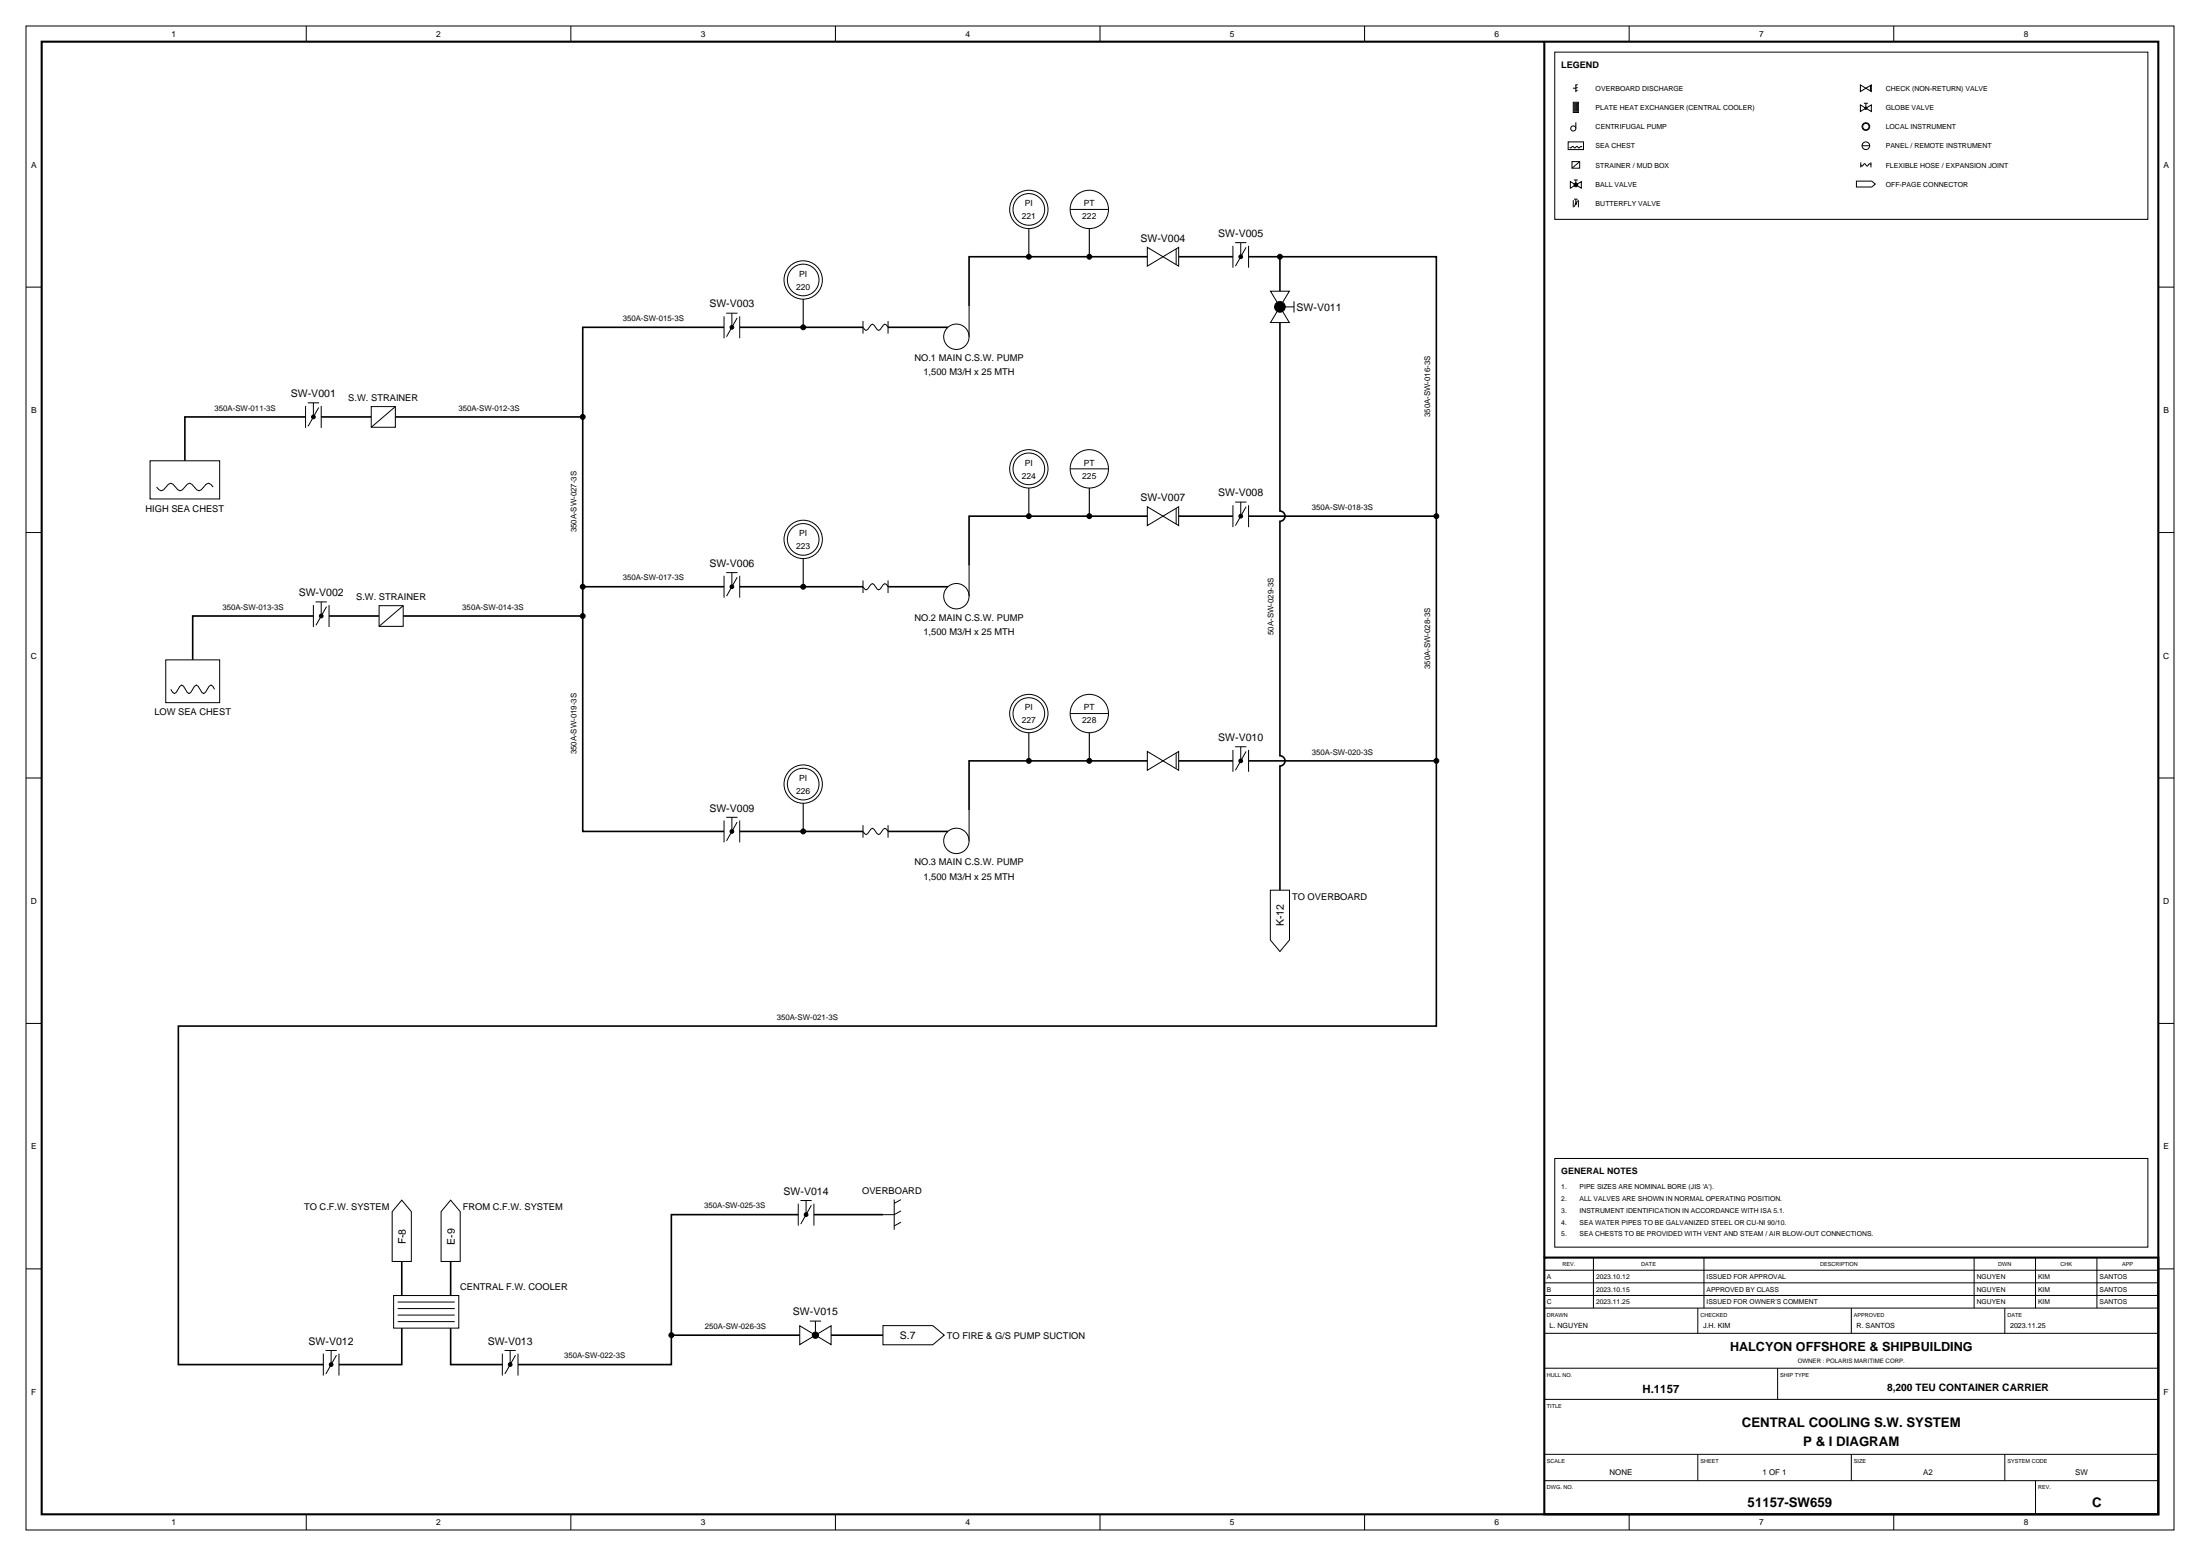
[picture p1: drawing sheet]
<svg xmlns="http://www.w3.org/2000/svg" width="594mm" height="420mm" viewBox="0 0 594 420" stroke-linecap="round" stroke-linejoin="round" font-family="sans-serif">
<g fill="none" stroke="#000" stroke-width=".27">
<path d="M7 7h580.1v406.1h-580.1zM82.7 7v4.3M154.1 7v4.3M225.6 7v4.3M297 7v4.3M368.5 7v4.3M419.8 14.1h160.2v45.1h-160.2zM439.9 7v4.3M511.4 7v4.3M423.5 38.3h4.1v2.1h-4.1zM423.8 39.7l.3 .2a.59 .59 0 0 1 .6-.4 .59 .59 0 0 1 .6 .4 .59 .59 0 0 1 .5-.4 .59 .59 0 0 1 .6 .4l.5-.4 .3 .2M424.8 27.6h1.4v2.8h-1.4z"/>
<path d="M425.1 27.8v2.4M425.4 27.8v2.4M425.5 22.8v2.1M425.5 33v1.7M425.7 27.8v2.4M425.9 27.8v2.4M426 23.6l-.5 .2h-.7M426 22.8l-.5 .2M426 24.3l-.5 .3M502.4 22.9l1.4 .9-1.4 .9zM502.4 28.3l1.4 .9-1.4 .9zM502.8 39.4h2.1"/>
<path d="M503.3 27.9h1.1M503.8 23.8l1.5-.9v1.8zM503.8 29.2l1.5-.9v1.8zM503.8 27.9v1.3M505.1 23.1v1.5M289 56.5h10.3M424.1 49l1.4 .9-1.4 .9zM424.5 43.6h2.1v1.8h-2.1zM424.8 54.1v1.9M425 48.6h1.1M425 53.8h1M425.5 49.9l1.5-.9v1.8z"/>
<path d="M425.5 48.6v1.3M425.5 53.8v1.2M426 54.2l-.9 1.6M426.2 54.1v1.9M426.6 43.6l-2.1 1.8M501.3 48.9h4.1l1 .8-1 .8h-4.1zM502.5 44.5l.3 .4 .7-.7 .7 .7 .7-.7 .3 .3M502.5 43.8v1.4M505.2 43.8v1.4M7 77.5h4.3M309.8 66.8l4.2 2.5-4.2 2.6zM314 69.3l4.3-2.5v5.1z"/>
<path d="M317.6 67.2v4.2M332.9 66.4v5.9M333.5 65.5h3.1M335 65.5v3.8M336.5 66.8l-2.9 5.1M337.2 66.4v5.9M343.1 78.6h5.1l-2.6 4.3zM582.8 77.5h4.3M195.5 85.4v5.9M196.1 84.6h3.1M197.6 84.6v3.8M199.1 85.8l-2.9 5.1"/>
<path d="M199.7 85.4v5.9M233 88.4l.9 .8 1.7-1.7 1.7 1.7 1.7-1.7 .8 .9M233 86.7v3.4M239.8 86.7v3.4M261.7 82.7v8.2M345.6 82.9l2.6 4.2h-5.1zM345.6 82.9h3.8M349.4 81.3v3.1M82.5 109.6v5.9M83.1 108.8h3M84.6 108.8v3.8M86.1 110l-2.9 5.1"/>
<path d="M86.7 109.6v5.9M100.2 109.8h6.6v5.6h-6.6zM106.8 109.8l-6.6 5.6M40.5 124.4h18.8v10.3h-18.8zM42.3 131.5l.6 .7 .7 .3 .6-.3 1.3-1.4 .6-.3 .6 .3 1.3 1.4 .6 .3 .7-.3 1.3-1.4 .6-.3 .6 .3 1.3 1.4 .6 .3 .7-.3 1.2-1.4 .7-.3 .6 .3 .7 .7M289 126.6h10.3M309.8 136.8l4.2 2.6-4.2 2.5zM314 139.4l4.3-2.6v5.1zM317.6 137.3v4.2M332.9 136.4v5.9M333.5 135.6h3.1M335 135.6v3.8"/>
<path d="M336.5 136.8l-2.9 5.1M337.2 136.4v5.9M7 143.8h4.3M195.5 155.5v5.9M196.1 154.6h3.1M197.6 154.6v3.8M199.1 155.9l-2.9 5.1M199.7 155.5v5.9M233 158.4l.9 .9 1.7-1.7 1.7 1.7 1.7-1.7 .8 .8M233 156.7v3.4M239.8 156.7v3.4M261.7 152.7v8.3"/>
<path d="M582.8 143.8h4.3M44.8 178.2h14.5v11.5h-14.5zM84.6 163.4v5.9M85.2 162.5h3.1M86.7 162.5v3.8M88.2 163.8l-2.9 5.1M88.9 163.4v5.9M102.4 163.5h6.5v5.6h-6.5zM108.9 163.5l-6.5 5.6M46.1 186.1l.5 .8 .5 .4 .5-.4 1-1.6 .5-.3 .5 .3 1 1.6 .4 .4 .5-.4 1-1.6 .5-.3 .5 .3 1 1.6 .5 .4 .5-.4 1-1.6 .5-.3 .5 .3 .4 .8M289 192.7h10.3M7 210.1h4.3"/>
<path d="M261.7 218.8v8.3M309.8 202.9l4.2 2.6-4.2 2.5zM314 205.5l4.3-2.6v5.1zM317.6 203.3v4.3M332.9 202.5v5.9M333.5 201.6h3.1M335 201.6v3.9M336.5 202.9l-2.9 5.1M337.2 202.5v5.9M582.8 210.1h4.3M195.5 221.5v6M196.1 220.7h3.1"/>
<path d="M197.6 220.7v3.8M199.1 222l-2.9 5M199.7 221.5v6M233 224.5l.9 .9 1.7-1.7 1.7 1.7 1.7-1.7 .8 .8M233 222.8v3.4M239.8 222.8v3.4M343 240.4h5.2v13.4l-2.6 3.1-2.6-3.1zM7 276.4h4.3M582.8 276.4h4.3M419.8 312.8h160.2v24h-160.2zM108.5 324.1l2.6 3.1v13.4h-5.2v-13.4zM121.7 324.1l2.6 3.1v13.4h-5.2v-13.4z"/>
<path d="M215.6 325v5.9M216.1 324.2h3.1M217.7 324.2v3.8M219.1 325.4l-2.9 5.1M219.8 325v5.9M241.5 323.9v8.1M243.3 327l-1.8 1h-3.1M243.3 323.9l-1.8 1M243.3 330l-1.8 1M430.3 339.6v13.6M460.1 339.6v13.6M533.1 339.6v13.6"/>
<path d="M549.7 339.6v13.6M566.2 339.6v13.6M7 342.6h4.3M106.3 349.8h17.6v8.8h-17.6zM107.4 356.9h15.4M107.4 355.1h15.4M107.4 353.3h15.4M107.4 351.6h15.4M216 358l4.2 2.5-4.2 2.6zM218.7 356.7h3M220.2 356.7v3.8M238.4 357.9h13.5l3.1 2.6-3.1 2.6h-13.5z"/>
<path d="M417 343h165.8M417 346.4h165.8M417 349.8h165.8M417 353.2h165.8M458.5 353.2v6.8M499.9 353.2v6.8M541.4 353.2v6.8M582.8 342.6h4.3M87.3 365.5v5.9M87.9 364.7h3M89.4 364.7v3.8M90.9 365.9l-2.9 5.1"/>
<path d="M91.5 365.5v5.9M135.6 365.5v5.9M136.2 364.7h3.1M137.8 364.7v3.8M139.2 365.9l-2.9 5.1M139.9 365.5v5.9M220.2 360.5l4.2-2.5v5.1zM417 360h165.8M417 369.5h165.8M417 377.9h165.8M480 369.5v8.4M417 392.7h165.8"/>
<path d="M417 399.8h165.8M458.5 392.7v7.1M499.9 392.7v7.1M541.4 392.7v7.1M549.7 399.8v9.1M82.7 408.9v4.2M154.1 408.9v4.2M225.6 408.9v4.2M297 408.9v4.2M368.5 408.9v4.2M439.9 408.9v4.2M511.4 408.9v4.2"/>
<circle cx="424.8" cy="34.7" r=".69"/>
<circle cx="503.8" cy="34.2" r=".85"/>
<circle cx="503.8" cy="39.4" r="1.04"/>
<circle cx="503.8" cy="34.2" r="1.04"/>
<circle cx="277.8" cy="56.5" r="5.2"/>
<circle cx="277.8" cy="56.5" r="4.3"/>
<circle cx="294.2" cy="56.5" r="5.2"/>
<circle cx="216.9" cy="75.6" r="4.3"/>
<circle cx="216.9" cy="75.6" r="5.2"/>
<circle cx="258.3" cy="90.9" r="3.4"/>
<circle cx="277.8" cy="126.6" r="5.2"/>
<circle cx="277.8" cy="126.6" r="4.3"/>
<circle cx="294.2" cy="126.6" r="5.2"/>
<circle cx="216.9" cy="145.7" r="4.3"/>
<circle cx="216.9" cy="145.7" r="5.2"/>
<circle cx="258.3" cy="161" r="3.4"/>
<circle cx="277.8" cy="192.7" r="5.2"/>
<circle cx="277.8" cy="192.7" r="4.3"/>
<circle cx="294.2" cy="192.7" r="5.2"/>
<circle cx="216.9" cy="211.7" r="4.3"/>
<circle cx="216.9" cy="211.7" r="5.2"/>
<circle cx="258.3" cy="227.1" r="3.4"/>
</g>
<path d="M11.3 11.3h571.5v397.6h-571.5zM417 11.3v328.3M417 339.6h165.8v69.3h-165.8z" fill="none" stroke="#000" stroke-width=".56"/>
<g fill="none" stroke="#000" stroke-width=".44">
<path d="M309.8 69.3h-48.1v13.4M318.3 69.3h14.6M337.2 69.3h8.4M345.6 69.3h42.3v70.1M345.6 69.3v9.3M195.5 88.4h-38.1v24.2M199.7 88.4h33.3M239.8 88.4h16.2M345.6 87.1v50.9a1.38 1.38 0 0 1 1.4 1.4 1.38 1.38 0 0 1-1.4 1.4v63.3a1.38 1.38 0 0 1 1.4 1.4 1.38 1.38 0 0 1-1.4 1.3v33.6M82.5 112.6h-32.6v11.8M86.7 112.6h13.5M106.8 112.6h50.6"/>
<path d="M157.4 112.6v53.7M309.8 139.4h-48.1v13.3M318.3 139.4h14.6M337.2 139.4h50.7M387.9 139.4v66.1M157.4 158.4h38.1M199.7 158.4h33.3M239.8 158.4h16.2M84.6 166.3h-32.6v11.9M88.9 166.3h13.5M108.9 166.3h48.5M157.4 166.3v58.2h38.1"/>
<path d="M309.8 205.5h-48.1v13.3M318.3 205.5h14.6M337.2 205.5h50.7M387.9 205.5v71.6h-339.7v91.4h39.1M199.7 224.5h33.3M239.8 224.5h16.2M215.6 328h-34.3v32.5M219.8 328h18.6M108.5 358.6v9.9h-17M108.5 340.6v9.2M121.7 358.6v9.9h13.9M121.7 340.6v9.2"/>
<path d="M181.3 360.5v8h-41.4M181.3 360.5h34.7M224.4 360.5h14"/>
</g>
<path d="M277.8 61.7v7.6M294.2 61.7v7.6M216.9 80.8v7.6M277.8 131.8v7.6M294.2 131.8v7.6M216.9 150.8v7.6M277.8 197.9v7.6M294.2 197.9v7.6M216.9 216.9v7.6" fill="none" stroke="#000" stroke-width=".29"/>
<g fill="#000" stroke="#000" stroke-width=".27">
<circle cx="503.8" cy="29.2" r=".3"/>
<circle cx="425.5" cy="55" r=".17"/>
<circle cx="425.5" cy="49.9" r=".5"/>
<circle cx="277.8" cy="69.3" r=".66"/>
<circle cx="294.2" cy="69.3" r=".66"/>
<circle cx="335" cy="69.3" r=".51"/>
<circle cx="345.6" cy="69.3" r=".66"/>
<circle cx="197.6" cy="88.4" r=".51"/>
<circle cx="216.9" cy="88.4" r=".66"/>
<circle cx="345.6" cy="82.9" r="1.44"/>
<circle cx="84.6" cy="112.6" r=".51"/>
<circle cx="157.4" cy="112.6" r=".66"/>
<circle cx="277.8" cy="139.4" r=".66"/>
<circle cx="294.2" cy="139.4" r=".66"/>
<circle cx="335" cy="139.4" r=".51"/>
<circle cx="387.9" cy="139.4" r=".66"/>
<circle cx="157.4" cy="158.4" r=".66"/>
<circle cx="197.6" cy="158.4" r=".51"/>
<circle cx="216.9" cy="158.4" r=".66"/>
<circle cx="86.7" cy="166.3" r=".51"/>
<circle cx="157.4" cy="166.3" r=".66"/>
<circle cx="277.8" cy="205.5" r=".66"/>
<circle cx="294.2" cy="205.5" r=".66"/>
<circle cx="335" cy="205.5" r=".51"/>
<circle cx="387.9" cy="205.5" r=".66"/>
<circle cx="197.6" cy="224.5" r=".51"/>
<circle cx="216.9" cy="224.5" r=".66"/>
<circle cx="217.7" cy="328" r=".51"/>
<circle cx="89.4" cy="368.5" r=".51"/>
<circle cx="137.8" cy="368.5" r=".51"/>
<circle cx="181.3" cy="360.5" r=".66"/>
<circle cx="220.2" cy="360.5" r=".85"/>
</g>
<g font-size="3.6">
<text x="470.4" y="385.3">CENTRAL COOLING S.W. SYSTEM</text>
<text x="486.9" y="390.4">P &amp; I DIAGRAM</text>
<text x="471.9" y="406.9">51157-SW659</text>
<text x="565" y="406.9">C</text>
</g>
<text font-size="3.4" x="467.2" y="364.7">HALCYON OFFSHORE &amp; SHIPBUILDING</text>
<text font-size="3.1" x="443.6" y="376">H.1157</text>
<g font-size="2.8">
<text x="308" y="65.2">SW-V004</text>
<text x="329" y="64">SW-V005</text>
<text x="191.6" y="83">SW-V003</text>
<text x="350.1" y="84">SW-V011</text>
<text x="78.5" y="107.2">SW-V001</text>
<text x="308" y="135.3">SW-V007</text>
<text x="329" y="134">SW-V008</text>
<text x="191.6" y="153.1">SW-V006</text>
<text x="80.7" y="161">SW-V002</text>
<text x="329" y="200.1">SW-V010</text>
<text x="191.6" y="219.1">SW-V009</text>
<text x="346.7" y="250.1" transform="rotate(-90 346.7 250.1)">K-12</text>
<text x="211.6" y="322.6">SW-V014</text>
<text x="109.6" y="336" transform="rotate(-90 109.6 336)">F-8</text>
<text x="122.8" y="336.1" transform="rotate(-90 122.8 336.1)">E-9</text>
<text x="214.1" y="355.2">SW-V015</text>
<text x="83.3" y="363.1">SW-V012</text>
<text x="131.7" y="363.1">SW-V013</text>
<text x="243" y="361.6">S.7</text>
<text x="509.6" y="375.7">8,200 TEU CONTAINER CARRIER</text>
</g>
<g font-size="2.5">
<text x="246.9" y="97.5">NO.1 MAIN C.S.W. PUMP</text>
<text x="249.4" y="101.4">1,500 M3/H x 25 MTH</text>
<text x="94.1" y="108.3">S.W. STRAINER</text>
<text x="39.3" y="138.1">HIGH SEA CHEST</text>
<text x="96.2" y="162.1">S.W. STRAINER</text>
<text x="246.9" y="167.6">NO.2 MAIN C.S.W. PUMP</text>
<text x="249.4" y="171.4">1,500 M3/H x 25 MTH</text>
<text x="41.7" y="193.2">LOW SEA CHEST</text>
<text x="246.9" y="233.6">NO.3 MAIN C.S.W. PUMP</text>
<text x="249.4" y="237.5">1,500 M3/H x 25 MTH</text>
<text x="348.9" y="243.1">TO OVERBOARD</text>
<text x="232.8" y="322.5">OVERBOARD</text>
<text x="82.1" y="326.8">TO C.F.W. SYSTEM</text>
<text x="125" y="326.8">FROM C.F.W. SYSTEM</text>
<text x="124.2" y="348.4">CENTRAL F.W. COOLER</text>
<text x="255.7" y="361.5">TO FIRE &amp; G/S PUMP SUCTION</text>
</g>
<g font-size="2.4">
<text x="421.6" y="18.5">LEGEND</text>
<text x="421.6" y="317.1">GENERAL NOTES</text>
</g>
<g font-size="2.3">
<text x="46.3" y="10">1</text>
<text x="117.8" y="10">2</text>
<text x="189.2" y="10">3</text>
<text x="260.7" y="10">4</text>
<text x="332.1" y="10">5</text>
<text x="403.6" y="10">6</text>
<text x="475" y="10">7</text>
<text x="546.5" y="10">8</text>
<text x="8.4" y="45.3">A</text>
<text x="584.2" y="45.3">A</text>
<text x="275.9" y="59.2">221</text>
<text x="276.7" y="55.7">PI</text>
<text x="292.2" y="59.2">222</text>
<text x="292.7" y="55.7">PT</text>
<text x="215.8" y="74.8">PI</text>
<text x="215" y="78.2">220</text>
<text x="8.4" y="111.5">B</text>
<text x="584.2" y="111.5">B</text>
<text x="276.7" y="125.8">PI</text>
<text x="292.7" y="125.7">PT</text>
<text x="275.9" y="129.2">224</text>
<text x="292.2" y="129.3">225</text>
<text x="215" y="148.3">223</text>
<text x="215.8" y="144.8">PI</text>
<text x="8.3" y="177.8">C</text>
<text x="584.1" y="177.8">C</text>
<text x="276.7" y="191.8">PI</text>
<text x="292.7" y="191.8">PT</text>
<text x="275.9" y="195.3">227</text>
<text x="292.2" y="195.4">228</text>
<text x="215" y="214.3">226</text>
<text x="215.8" y="210.9">PI</text>
<text x="8.3" y="244.1">D</text>
<text x="584.1" y="244.1">D</text>
<text x="8.4" y="310.4">E</text>
<text x="584.2" y="310.4">E</text>
<text x="8.4" y="376.6">F</text>
<text x="584.2" y="376.6">F</text>
<text x="46.3" y="411.9">1</text>
<text x="117.8" y="411.9">2</text>
<text x="189.2" y="411.9">3</text>
<text x="260.7" y="411.9">4</text>
<text x="332.1" y="411.9">5</text>
<text x="403.6" y="411.9">6</text>
<text x="475" y="411.9">7</text>
<text x="546.5" y="411.9">8</text>
</g>
<g font-size="2.1">
<text x="168.2" y="86.7">350A-SW-015-3S</text>
<text x="57.9" y="110.9">350A-SW-011-3S</text>
<text x="123.8" y="110.9">350A-SW-012-3S</text>
<text x="386.2" y="112.6" transform="rotate(-90 386.2 112.6)">350A-SW-016-3S</text>
<text x="354.2" y="137.7">350A-SW-018-3S</text>
<text x="155.7" y="143.8" transform="rotate(-90 155.7 143.8)">350A-SW-027-3S</text>
<text x="168.2" y="156.7">350A-SW-017-3S</text>
<text x="60" y="164.6">350A-SW-013-3S</text>
<text x="124.8" y="164.6">350A-SW-014-3S</text>
<text x="343.9" y="171.4" transform="rotate(-90 343.9 171.4)">50A-SW-029-3S</text>
<text x="386.2" y="180.7" transform="rotate(-90 386.2 180.7)">350A-SW-028-3S</text>
<text x="155.7" y="203.7" transform="rotate(-90 155.7 203.7)">350A-SW-019-3S</text>
<text x="354.2" y="203.8">350A-SW-020-3S</text>
<text x="209.7" y="275.4">350A-SW-021-3S</text>
<text x="190.1" y="326.3">350A-SW-025-3S</text>
<text x="190.3" y="358.8">250A-SW-026-3S</text>
<text x="152.3" y="366.8">350A-SW-022-3S</text>
<text x="434.6" y="398.3">NONE</text>
<text x="475.9" y="398.3">1 OF 1</text>
<text x="519.3" y="398.3">A2</text>
<text x="560.4" y="398.3">SW</text>
</g>
<g font-size="1.9">
<text x="430.9" y="24.6">OVERBOARD DISCHARGE</text>
<text x="430.9" y="29.7">PLATE HEAT EXCHANGER (CENTRAL COOLER)</text>
<text x="509.2" y="24.6">CHECK (NON-RETURN) VALVE</text>
<text x="509.2" y="29.7">GLOBE VALVE</text>
<text x="430.9" y="34.9">CENTRIFUGAL PUMP</text>
<text x="509.2" y="34.9">LOCAL INSTRUMENT</text>
<text x="430.9" y="40.1">SEA CHEST</text>
<text x="509.2" y="40.1">PANEL / REMOTE INSTRUMENT</text>
<text x="430.9" y="45.3">STRAINER / MUD BOX</text>
<text x="509.2" y="45.3">FLEXIBLE HOSE / EXPANSION JOINT</text>
<text x="430.9" y="50.4">BALL VALVE</text>
<text x="509.2" y="50.4">OFF-PAGE CONNECTOR</text>
<text x="430.9" y="55.6">BUTTERFLY VALVE</text>
<text x="418.4" y="358.6">L. NGUYEN</text>
<text x="459.9" y="358.6">J.H. KIM</text>
<text x="501.3" y="358.6">R. SANTOS</text>
<text x="542.8" y="358.6">2023.11.25</text>
</g>
<g font-size="1.8">
<text x="421.6" y="321.2">1.</text>
<text x="426.5" y="321.2">PIPE SIZES ARE NOMINAL BORE (JIS 'A').</text>
<text x="421.6" y="324.3">2.</text>
<text x="421.6" y="327.5">3.</text>
<text x="426.5" y="324.3">ALL VALVES ARE SHOWN IN NORMAL OPERATING POSITION.</text>
<text x="426.5" y="327.5">INSTRUMENT IDENTIFICATION IN ACCORDANCE WITH ISA 5.1.</text>
<text x="421.6" y="330.7">4.</text>
<text x="421.6" y="333.8">5.</text>
<text x="426.5" y="330.7">SEA WATER PIPES TO BE GALVANIZED STEEL OR CU-NI 90/10.</text>
<text x="426.5" y="333.8">SEA CHESTS TO BE PROVIDED WITH VENT AND STEAM / AIR BLOW-OUT CONNECTIONS.</text>
<text x="417.7" y="345.4">A</text>
<text x="431" y="345.4">2023.10.12</text>
<text x="460.8" y="345.4">ISSUED FOR APPROVAL</text>
<text x="533.8" y="345.4">NGUYEN</text>
<text x="550.4" y="345.4">KIM</text>
<text x="566.9" y="345.4">SANTOS</text>
<text x="417.7" y="348.8">B</text>
<text x="417.7" y="352.2">C</text>
<text x="431" y="348.8">2023.10.15</text>
<text x="431" y="352.2">2023.11.25</text>
<text x="460.8" y="348.8">APPROVED BY CLASS</text>
<text x="460.8" y="352.2">ISSUED FOR OWNER'S COMMENT</text>
<text x="533.8" y="348.8">NGUYEN</text>
<text x="533.8" y="352.2">NGUYEN</text>
<text x="550.4" y="348.8">KIM</text>
<text x="550.4" y="352.2">KIM</text>
<text x="566.9" y="348.8">SANTOS</text>
<text x="566.9" y="352.2">SANTOS</text>
</g>
<text font-size="1.6" x="485.5" y="368.1">OWNER : POLARIS MARITIME CORP.</text>
<g font-size="1.5">
<text x="421.9" y="341.9">REV.</text>
<text x="443.2" y="341.9">DATE</text>
<text x="491.5" y="341.9">DESCRIPTION</text>
<text x="539.6" y="341.9">DWN</text>
<text x="556.4" y="341.9">CHK</text>
<text x="573" y="341.9">APP</text>
<text x="417.7" y="355.5">DRAWN</text>
<text x="459.2" y="355.5">CHECKED</text>
<text x="500.6" y="355.5">APPROVED</text>
<text x="542.1" y="355.5">DATE</text>
<text x="417.7" y="371.8">HULL NO.</text>
<text x="480.7" y="371.8">SHIP TYPE</text>
<text x="417.7" y="380.2">TITLE</text>
<text x="417.7" y="395">SCALE</text>
<text x="459.2" y="395">SHEET</text>
<text x="500.6" y="395">SIZE</text>
<text x="542.1" y="395">SYSTEM CODE</text>
<text x="417.7" y="402.1">DWG. NO.</text>
<text x="550.4" y="402.1">REV.</text>
</g>
</svg>
